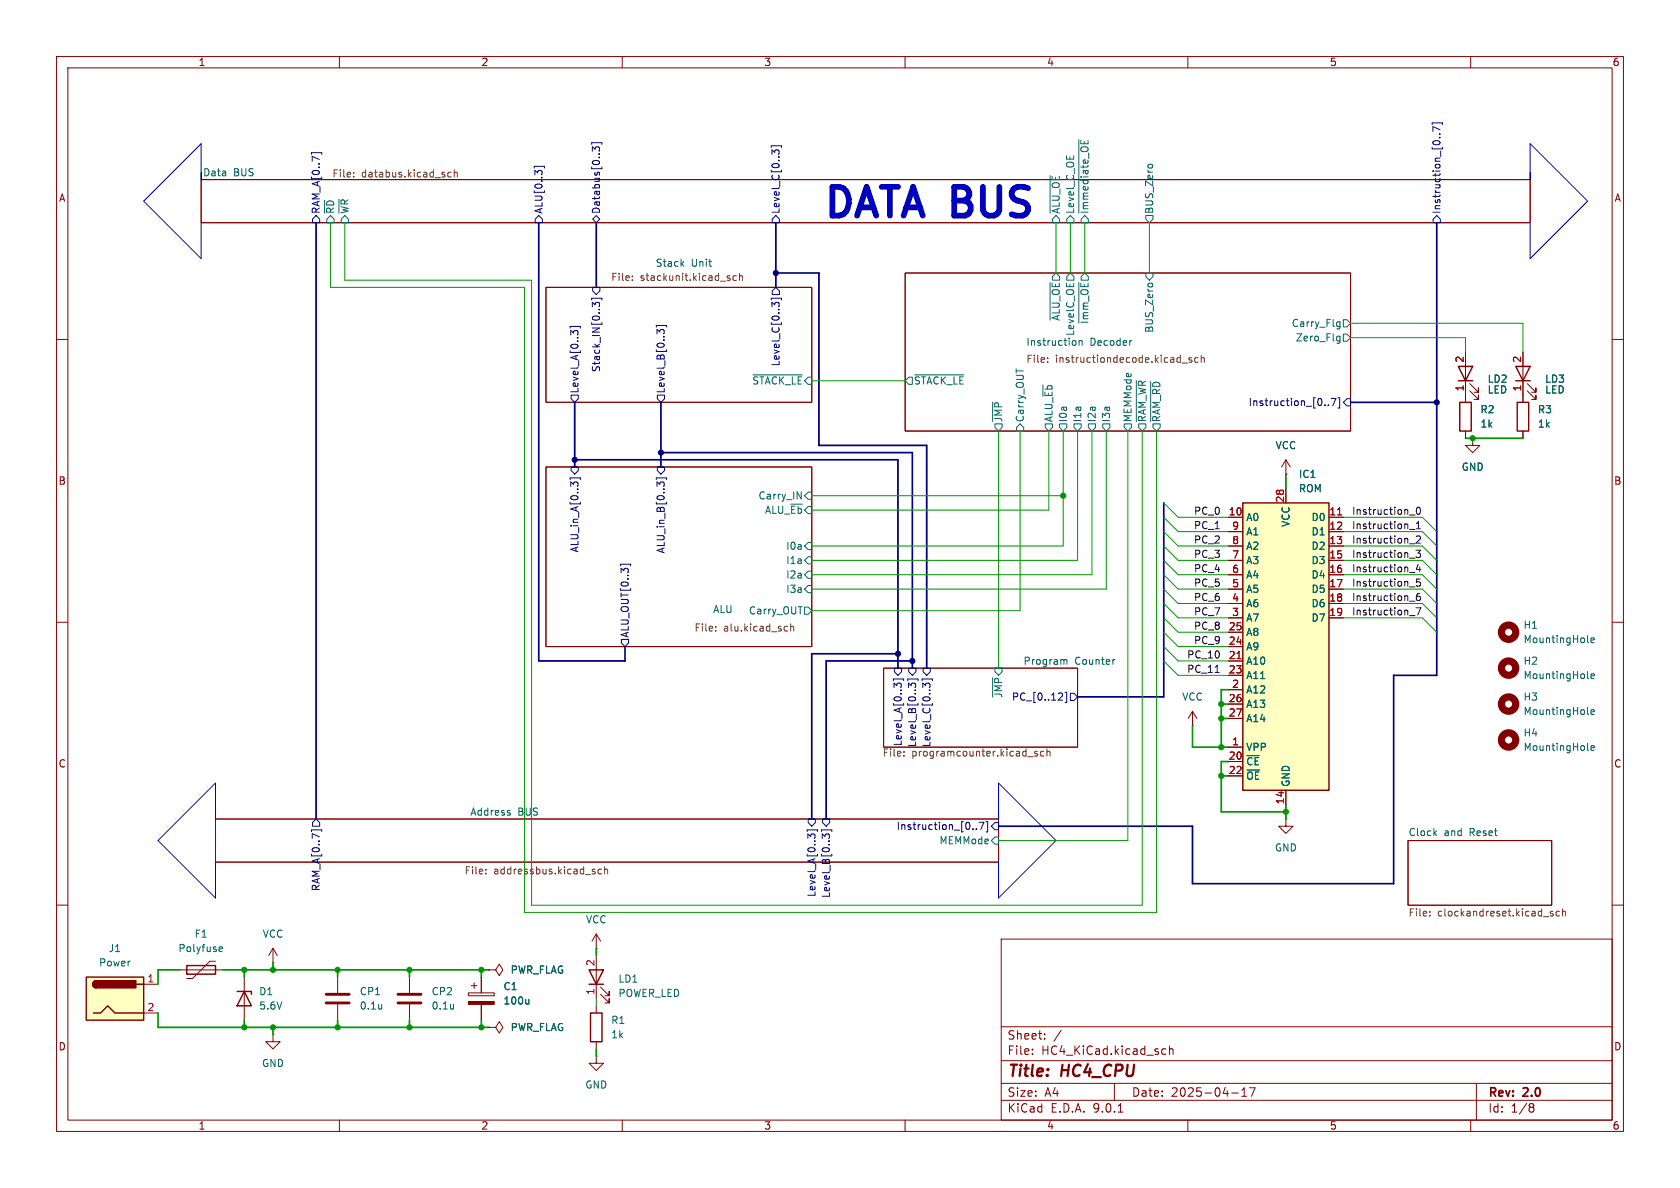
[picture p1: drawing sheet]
<svg xmlns="http://www.w3.org/2000/svg" width="297mm" height="210mm" viewBox="0 0 297 210" stroke-linecap="round" stroke-linejoin="round" font-family="sans-serif">
<g fill="none" stroke="#840000" stroke-width=".18">
<path d="M10 10h277v190h-277zM12 12h273v186h-273zM60 10v2M110 10v2M160 10v2M210 10v2M260 10v2M35.6 31.8h234.9v7.6h-234.9zM96.5 50.8h47v20.3h-47zM160 48.3h78.8v27.9h-78.8zM10 60h2M259.1 62.2v8.9"/>
<path d="M259.1 76.2v1.3M259.8 69.1l1.6 1.5v-.7v.7h-.8M259.8 67.8l1.6 1.5v-.7v.7h-.8M285 60h2M96.5 82.6h47v31.7h-47zM10 110h2M156.2 118.1h34.3v14h-34.3zM285 110h2M38.1 144.8h138.4v7.6h-138.4zM248.9 148.6h25.4v11.4h-25.4zM10 160h2M59.7 172.7v2.8"/>
<path d="M59.7 177.5v2.8M82.8 175.5h4.6v.5h-4.6zM83.3 174.2h1M83.8 173.7v1.1M85.1 172.7v2.8M85.1 177.5v2.8M86.4 171.5h1.2l.7-1.1 .6 1.1-.6 1-.7-1M86.4 171.5h.1M177 166h108v32h-108zM285 160h2M60 198v2M86.4 181.6h1.2l.7-1 .6 1-.6 1-.7-1"/>
<path d="M86.4 181.6h.1M110 198v2M160 198v2M177 194.5h108M177 191.5h108M177 187.5h108M177 181.5h108M182.5 186.3v.1M182.5 185.5v.1M184.7 183.6v.1M184.7 182.8v.1M187.6 182.1l-1.3 2"/>
<path d="M197 191.5v3M197.7 196.6h.8M205.5 186.3h.6M205.5 185.5h.6M206.7 185.5l.3-.1 .3 .1 .1 .9M206.7 184.9v1.5M210 198v2M217.7 193.2h1.2M219.5 193.8h.9M219.5 192.7l.5-.4v1.5M220.9 192.3h1l-.7 1.5M260 198v2"/>
<path d="M261 191.5v6.5M270.6 195.1l.4 .1 .2 .2-.3 .3M270.6 195.7h.3M270.9 195.7l.2 .2 .1 .4-.2 .2-.4 .1"/>
</g>
<g fill="none" stroke="#000084" stroke-width=".18">
<path d="M55.1 27.3v-.3h1.8v.3M55.9 38.1l.6 .6v.7h-1.3v-.7zM94.4 29.7v-.3h1.9v.3M95.2 38.1l.7 .6v.7h-1.3v-.7zM104.6 25.5v-.3h1.8v.3M104.7 26.7v-.7l.5 .4 .1-.4h.6l.1 .2-.1 .5M104.8 38.7l.6-.6 .6 .6-.6 .7zM136.3 26.1v-.3h1.9v.3M137.2 38.1l.6 .6v.7h-1.3v-.7zM137.7 27.1v-.4l-.2-.2-.4 .1-.1 .3-.5-.4v.8M253.2 22v-.3h1.8v.3M253.4 38.7l.6-.6 .6 .6v.7h-1.2z"/>
<path d="M254.5 24.3h.1M254.5 23.7h.1M254.6 22.9l-1.3-.5v.8M100.8 58v-.3h1.8v.3M102.2 59v-.3l-.3-.3-.4 .1-.1 .4-.5-.5v.8M104.6 53v-.3h1.8v.3M104.7 54.2v-.8l.5 .5 .1-.4h.6l.1 .2-.1 .5M104.8 50.8h1.2v.6l-.6 .7-.6-.7zM116 57.8v-.3h1.8v.3M117.4 58.9v-.4l-.2-.2h-.4l-.2 .4-.5-.4v.7M136.3 53v-.3h1.9v.3M137.2 50.8l.6 .6v.7h-1.3v-.7z"/>
<path d="M137.7 54.1v-.4l-.2-.3-.4 .1-.1 .4-.5-.5v.8M101 69.9h1.2v.6l-.6 .6-.6-.6zM116.2 69.9h1.3v.6l-.7 .6-.6-.6zM234.2 71.6v.1M234.8 71.6v.1M235.3 70.4h.9l-.6 1.3M236.5 70.3h.3v1.8h-.3M238.1 70.5h.7v1.3h-.7l-.6-.7zM100.8 84.8v-.3h1.8v.3M101 82.6h1.2v.6l-.6 .6-.6-.6zM101.4 85.6l-.5-.4v.8M101.4 85.4l.2-.2h.3l.3 .2"/>
<path d="M116 84.8v-.3h1.8v.3M116.2 82.6h1.3v.6l-.7 .6-.6-.6zM117.4 85.8v-.4l-.2-.2-.4 .1-.2 .3-.5-.4v.8M109.7 100v-.3h1.8v.3M109.9 113h1.2v.7l-.6 .6-.6-.6zM158.1 118.1h1.3v.6l-.7 .7-.6-.7zM160.7 118.1h1.2v.6l-.6 .7-.6-.7zM163.2 118.1h1.3v.6l-.7 .7-.6-.7zM157.9 120.3v-.3h1.9v.3M159.3 121.4v-.4l-.2-.2h-.4l-.2 .4-.4-.4v.7M160.5 120.3v-.3h1.8v.3M161.9 121.4v-.4l-.3-.2h-.4l-.1 .4-.5-.4v.7"/>
<path d="M163 120.3v-.3h1.8v.3M164.4 121.4v-.4l-.2-.2h-.5l-.1 .4-.5-.4v.7M187.6 122.5l.3 .2-.1 .3-.7 .8h.8M188.3 122.4h.3v1.8h-.3M189.2 122.6h.7l.6 .6-.6 .6h-.7zM55.1 147v-.3h1.8v.3M55.9 144.8l.6 .6v.7h-1.3v-.7zM142.7 147v-.3h1.8v.3M142.9 144.8h1.2v.6l-.6 .7-.6-.7zM144.1 148v-.3l-.3-.3-.4 .1-.1 .4-.5-.5v.8M145.2 147v-.3h1.9v.3M145.4 144.8h1.3v.6l-.7 .7-.6-.7z"/>
<path d="M146.6 148v-.3l-.2-.3-.4 .1-.2 .4-.4-.5v.8M172 146.5v.1M172.6 146.5v.1M173.1 145.4h.8l-.5 1.2M174.3 145.2h.3v1.9h-.3M175.9 145.4h.6v1.3h-.6l-.6-.6z"/>
</g>
<g fill="none" stroke="#006464" stroke-width=".18">
<path d="M58.4 38.1l.7 .6v.7h-1.3v-.7zM61 38.1l.6 .6v.7h-1.3v-.7zM185.6 31v6.7M186.7 38.1l.6 .6v.7h-1.2v-.7zM189.2 38.1l.7 .6v.7h-1.3v-.7zM190.7 24.7v13M191.8 38.1l.6 .6v.7h-1.3v-.7zM202.6 38.1h1.2v.6l-.6 .7-.6-.7zM203.1 29.1h.6M120.5 46.6l.4 .5M120.9 46.2l-.5 .5M185.6 49.9v6.7"/>
<path d="M189.2 48.3l.7 .6v.6h-1.3v-.6zM190.7 49.9v7.2M202.6 48.3h1.2v.6l-.6 .6-.6-.6zM203.1 50.1h.6M236.5 56.9h.4M236.5 59.4l.4 .1M236.9 56.9v1l-.1 .2-.3 .1M236.9 59.4v1.1l-.1 .1-.3 .1M236.9 57.7h-.4M237.5 56.5h.6l.7 .7-.7 .6h-.6zM237.5 59.1h.6l.7 .6-.7 .6h-.6zM133.1 66.3h8.7"/>
<path d="M160.7 66.7h.6v1.2h-.6l-.7-.6zM161.7 66.3h8.7M175.5 71.1v3.4M175.9 74.9h1.3v.7l-.7 .6-.6-.6zM180.3 74.9l.7 .7v.6h-1.3v-.6zM184.4 68.1v2M184.8 74.9h1.3v.7l-.7 .6-.6-.6zM187.3 74.9h1.3v.7l-.6 .6-.7-.6zM189.9 74.9h1.2v.7l-.6 .6-.6-.6zM190 60.2l.2 .2v.4l-.2 .3M190.8 60.3l.2-.1 .3 .1v.8M190.8 60.2v.9"/>
<path d="M192.4 74.9h1.3v.7l-.7 .6-.6-.6zM194.9 74.9h1.3v.7l-.6 .6-.7-.6zM198.8 74.9h1.2v.7l-.6 .6-.6-.6zM200 60.2h.1M200.9 67.3v7.2M201.3 74.9h1.3v.7l-.7 .6-.6-.6zM203.4 67.4v7.1M203.8 74.9h1.3v.7l-.6 .6-.7-.6zM236.9 60.2l-.4 .1M139.8 89.1h2M140.9 86.9l.7 1.3v-1.3M142.9 87h.6v1.3h-.6l-.7-.7z"/>
<path d="M142.9 98.4h.6v1.3h-.6l-.7-.6zM142.9 95.9h.6v1.3h-.6l-.7-.7zM142.2 107.3h.7l.6 .7-.6 .6h-.7zM142.9 101h.6v1.2h-.6l-.7-.6zM142.9 103.5h.6v1.3h-.6l-.7-.7zM175.5 119.8v3.4M188.1 116.8l.2-.2 .3 .1v.7M197.1 116.6l-.2 .1M280.7 113.4l.1 .2M281.3 113.2l.6-.1-.1-.3h-.4l-.1 .1v.6h.5M280.7 126.1l.1 .2M281.3 125.9l.6-.1-.1-.3h-.4l-.1 .1v.6h.5"/>
<path d="M90.1 143.7l.1 .2-.1 .2M90.1 143.3h.1M175.3 148.6l.6-.6h.6v1.2h-.6zM253.6 147.2l.4 .5M254 146.9l-.5 .5M67.5 177.5v.9M67.5 178.3h-.1M93.5 176.6v.9M93.5 177.4l-.2 .1"/>
</g>
<g fill="none" stroke="#725600" stroke-width=".18">
<path d="M62.5 31.2v.1M62.5 30.5v.1M79.8 30.5l-.4-.1-.2 .3 .1 .5h.5M80.3 30.6l.2-.2 .3 .1v.8M80.3 30v1.3M111.8 49.5v.1M111.8 48.8v.1M128.9 49.2l.2 .1-.2 .3M128.9 48.7l.1 .1M130.2 48.8l-.4-.1-.2 .3 .1 .5h.5M130.7 48.9l.2-.2 .3 .1 .1 .8M130.7 48.3v1.3"/>
<path d="M185.2 63.9v.2M185.2 63.3v.1M209 64.2h.9M210.7 63.3l-.3-.1-.2 .2v.2l.5 .1v.3h-.5M211.8 63.3l-.3-.1-.3 .3 .1 .5h.5M212.4 63.3l.1-.1 .3 .1 .1 .8M212.4 62.8v1.3M126.5 111.4v.2M126.5 110.8v.1M139.1 110.7l.1 .1M139.2 111.5l-.1 .1M139.8 110.3v1.3"/>
<path d="M139.8 110.8l.2-.1 .3 .1v.8M159.8 133.5v.2M159.8 132.9v.1M181.7 133.8h1M183.4 132.9l-.3-.1-.2 .2 .1 .2 .4 .1v.3h-.5M184.5 132.9l-.3-.1-.3 .3 .2 .5h.4M185.1 132.9l.2-.1 .3 .1v.8M185.1 132.4v1.3M85.9 154.4v.1M85.9 153.7v.1M106.3 153.7l-.3-.1-.3 .3 .1 .5h.5M106.9 153.8l.2-.2 .3 .1v.8"/>
<path d="M106.9 153.2v1.3M252.8 161.8v.1M252.8 161.1v.2M274.5 161.1h-.3l-.1 .2v.1l.4 .2v.3h-.4M275.7 161.1h-.4l-.2 .2 .1 .6h.5M276.2 161.2l.2-.1h.3l.1 .8M276.2 160.7v1.2"/>
</g>
<path d="M82.8 177h4.6v.5h-4.6z" fill="#840000" stroke="#840000" stroke-width=".18"/>
<path d="M57.7 175.8h4M57.7 177.3h4" fill="none" stroke="#840000" stroke-width=".51"/>
<g fill="none" stroke="#840000" stroke-width="1.3">
<circle cx="266.7" cy="111.8" r="1.27"/>
<circle cx="266.7" cy="124.5" r="1.27"/>
</g>
<path d="M257.8 64.8h2.5l-1.2 2.5zM257.8 67.3h2.5M258.1 71.1h2v5.1h-2z" fill="none" stroke="#840000" stroke-width=".25"/>
<path d="M219.7 88.9h15.2v50.8h-15.2z" fill="#ffffc2"/>
<path d="M219.7 88.9h15.2v50.8h-15.2zM33 170.7h5.1v1.5h-5.1zM104.1 171.5h2.6l-1.3 2.5zM104.1 174h2.6" fill="none" stroke="#840000" stroke-width=".25"/>
<g fill="none" stroke="#840000" stroke-width=".18">
<path d="M217.2 91.4h2.5M217.2 94h2.5M217.2 96.5h2.5M217.2 99.1h2.5M227.3 83.8h.1M227.3 81.3v2.5M227.3 86.4v2.5M227.3 81.3l-.7 1.3M227.3 81.3l.8 1.3M234.9 91.4h2.6M234.9 94h2.6M234.9 96.5h2.6"/>
<path d="M234.9 99.1h2.6M217.2 101.6h2.5M217.2 104.1h2.5M217.2 106.7h2.5M217.2 109.2h2.5M217.2 111.8h2.5M217.2 114.3h2.5M217.2 116.8h2.5M217.2 119.4h2.5M234.9 101.6h2.6M234.9 104.1h2.6M234.9 106.7h2.6"/>
<path d="M234.9 109.2h2.6M210.8 128.3h.1M210.8 125.7l-.7 1.3M210.8 125.7l.8 1.3M210.8 125.7v2.6M217.2 121.9h2.5M217.2 124.5h2.5M217.2 127h2.5M217.2 132.1h2.5M217.2 134.6h2.5M217.2 137.2h2.5M227.3 139.7v2.5"/>
<path d="M31.7 171.5h7.7M38.1 169.9h-1l-3.1 3.1h-1M72.4 172.7v2.8M72.4 177.5v2.8M105.4 168.9v7.6M106.2 175.8l1.5 1.5v-.8v.8h-.8M106.2 174.5l1.5 1.5v-.7v.7h-.8M48.3 182.9v1.3h1.2l-1.2 1.2-1.3-1.2h1.3M48.3 182.9h.1"/>
</g>
<path d="M236.5 91h.7M218.7 116.4h.7" fill="none" stroke="#a90000" stroke-width=".18"/>
<path d="M70.4 175.8h4M70.4 177.3h4" fill="none" stroke="#840000" stroke-width=".51"/>
<path d="M280.7 119.8l.1 .2M281.3 119.5l.6-.1-.1-.2-.4-.1-.1 .2v.6h.5M280.7 132.5l.1 .2M281.3 132.2l.6-.1-.1-.2-.4-.1-.1 .2v.6h.5M38.7 168l.2 .2h.4M38.7 167.6l.2-.2h.3l.1 .2v.1l-.6 .1M80.2 177.5v.9M80.2 178.3h-.1" fill="none" stroke="#006464" stroke-width=".18"/>
<g fill="none" stroke="#840000" stroke-width="1.3">
<circle cx="266.7" cy="118.1" r="1.27"/>
<circle cx="266.7" cy="130.8" r="1.27"/>
</g>
<path d="M15.2 172.7h10.2v7.6h-10.2z" fill="#ffffc2"/>
<path d="M268 64.8h2.5l-1.3 2.5zM268 67.3h2.5M268.2 71.1h2.1v5.1h-2.1zM15.2 172.7h10.2v7.6h-10.2zM16.5 179.1h1.3l1.2-1.3 1.3 1.3h5.1M17 173.4a.64 .64 0 0 0-.6 .6 .64 .64 0 0 0 .6 .6M24.1 174h1.3M41.9 175.3h2.5v.5M43.2 175.3l1.2 2.5h-2.5zM104.4 179.1h2v5.1h-2z" fill="none" stroke="#840000" stroke-width=".25"/>
<g fill="#840000" stroke="#840000" stroke-width=".25">
<path d="M16.6 173.5l.4-.1v1.2a.63 .63 0 0 1-.6-.4 .63 .63 0 0 1 .2-.7z"/>
<path d="M17 173.4h7v1.2h-7z"/>
</g>
<g fill="none" stroke="#840000" stroke-width=".18">
<path d="M259.1 62.2v2.6M259.1 67.3v3.8M259.1 76.2v1.3M260.3 77.5v1.2h1.3l-1.3 1.3-1.2-1.3h1.2M260.3 77.5h.1M269.2 62.2v8.9M269.2 76.2v1.3M270 69.1l1.5 1.5v-.7v.7h-.7M270 67.8l1.5 1.5v-.7v.7h-.7M217.2 91.4h2.5M217.2 94h2.5M217.2 96.5h2.5"/>
<path d="M217.2 99.1h2.5M227.3 83.8h.1M227.3 86.4v2.5M234.9 91.4h2.6M234.9 94h2.6M234.9 96.5h2.6M234.9 99.1h2.6M217.2 101.6h2.5M217.2 104.1h2.5M217.2 106.7h2.5M217.2 109.2h2.5M217.2 111.8h2.5"/>
<path d="M217.2 114.3h2.5M217.2 116.8h2.5M217.2 119.4h2.5M234.9 101.6h2.6M234.9 104.1h2.6M234.9 106.7h2.6M234.9 109.2h2.6M217.2 121.9h2.5M217.2 124.5h2.5M217.2 127h2.5M217.2 132.1h2.5M217.2 134.6h2.5"/>
<path d="M217.2 137.2h2.5M227.3 139.7v2.5M227.3 144.8v1.3h1.3l-1.3 1.2-1.2-1.2h1.2M227.3 144.8h.1M25.4 174h2.5M25.4 179.1h2.5M43.2 172.7v7.6M48.3 170.2h.1M48.3 167.6l-.8 1.3M48.3 167.6l.7 1.3M48.3 167.6v2.6M85.1 172.7v2.8"/>
<path d="M85.1 177.5v2.8M86.4 171.5h.1M105.4 167.6h.1M105.4 165.1v2.5M105.4 177.8v1.3M105.4 165.1l-.8 1.3M105.4 165.1l.8 1.3M86.4 181.6h.1M105.4 186.7v1.3h1.3l-1.3 1.2-1.3-1.2h1.3M105.4 186.7h.1M105.4 184.2v1.2"/>
</g>
<g fill="none" stroke="#0f0f0f" stroke-width=".18">
<path d="M249.2 98.7h1M249.2 96.1h1M249.2 93.6h1M249.2 91h1M250.3 97.3h.8l-.4 .5 .4 .1v.5l-.2 .1-.6-.1M250.4 94.9l.5-.2 .2 .4-.8 .9h.8M250.4 93.5h.7M250.4 92.6l.4-.4v1.3M250.5 89.8l.2-.1a.68 .68 0 0 1 .4 .6 .68 .68 0 0 1-.4 .6l-.2-.1-.1-.4zM250.7 99.8l-.3 .9h.8M214.8 118.9h.8M249.2 108.8h1"/>
<path d="M249.2 101.2h1M249.2 106.3h1M249.2 103.7h1M250.3 107.4h.9l-.6 1.3M251 104.9l-.4 .1a.86 .86 0 0 0 0 1.2l.5-.2v-.4l-.2-.2h-.4l-.1 .2M251 100.2v.9M251.1 102.4h-.6l-.1 .6 .2-.2 .4 .1 .1 .2v.4l-.2 .1-.5-.1"/>
</g>
<path d="M35.6 31.8v-6.4l-10.2 10.2 10.2 10.1v-6.3M270.5 31.8v-6.4l10.2 10.2-10.2 10.1v-6.3M38.1 144.8v-6.4l-10.2 10.2 10.2 10.2v-6.4M176.5 144.8v-6.4l10.2 10.2-10.2 10.2v-6.4" fill="none" stroke="#0000c2" stroke-width=".18"/>
<g fill="none" stroke="#000084" stroke-width=".3">
<path d="M55.9 39.4v105.4M95.2 39.4v77.4h15.3v-2.5M105.4 39.4v11.4M137.2 39.4v11.4M254 39.4v80h-7.6v36.8h-35.6v-10.1h-34.3M137.2 48.3h7.6v30.4h19v39.4M101.6 71.1v11.5M116.8 71.1v11.5M238.8 71.1h15.2M101.6 81.3h57.1v36.8M116.8 80h44.5v38.1M205.7 88.9v34.3h-15.2"/>
<path d="M158.7 115.6h-15.2v29.2M161.3 116.8h-15.3v28"/>
</g>
<g fill="none" stroke="#009600" stroke-width=".18">
<path d="M58.4 39.4v11.4h34.3v110.5h111.8v-85.1M61 39.4v10.1h33v110.5h107.9v-83.8M186.7 39.4v8.9M189.2 39.4v8.9M191.8 39.4v8.9M203.2 39.4v8.9M238.8 57.2h30.4v5M238.8 59.7h20.3v2.5M143.5 67.3h16.5M176.5 76.2v41.9M180.3 76.2v31.8h-36.8M185.4 76.2v14h-41.9"/>
<path d="M188 76.2v20.3h-44.5M190.5 76.2v22.9h-47M193 76.2v25.4h-49.5M195.6 76.2v27.9h-52.1M199.4 76.2v72.4h-22.9M143.5 87.6h44.5M205.7 96.5l2.6 2.6h8.9M205.7 88.9l2.6 2.5h8.9M205.7 91.4l2.6 2.6h8.9M205.7 99.1l2.6 2.5h8.9M205.7 94l2.6 2.5h8.9M237.5 99.1h14l2.5 2.5"/>
<path d="M237.5 91.4h14l2.5 2.6M237.5 94h14l2.5 2.5M237.5 96.5h14l2.5 2.6M205.7 104.1l2.6 2.6h8.9M205.7 106.7l2.6 2.5h8.9M205.7 101.6l2.6 2.5h8.9M205.7 116.8l2.6 2.6h8.9M205.7 114.3l2.6 2.5h8.9M205.7 111.8l2.6 2.5h8.9M205.7 109.2l2.6 2.6h8.9M237.5 106.7h14l2.5 2.5M237.5 109.2h14l2.5 2.6"/>
<path d="M237.5 104.1h14l2.5 2.6M237.5 101.6h14l2.5 2.5M105.4 176.5v1.3"/>
</g>
<g fill="none" stroke="#009600" stroke-width=".3">
<path d="M259.1 77.5h10.1M227.3 83.8v2.6M210.8 128.3v3.8h6.4M215.9 124.5h1.3M215.9 127h1.3M215.9 137.2h1.3M217.2 121.9h-1.3v10.2M217.2 134.6h-1.3v8.9h11.4M227.3 142.2v2.6M27.9 179.1v2.5h58.5M31.7 171.5h-3.8v2.5M39.4 171.5h47"/>
<path d="M43.2 171.5v1.2M48.3 170.2v1.3M59.7 171.5v1.2M72.4 171.5v1.2M85.1 171.5v1.2M105.4 167.6v1.3M43.2 180.3v1.3M48.3 181.6v1.3M59.7 180.3v1.3M72.4 180.3v1.3M85.1 180.3v1.3M105.4 185.4v1.3"/>
</g>
<path d="M236.5 91h.7M218.7 116.4h.7" fill="none" stroke="#a90000" stroke-width=".18"/>
<path d="M93.5 176.6v.9M93.5 177.4l-.2 .1" fill="none" stroke="#006464" stroke-width=".18"/>
<g fill="#009600" stroke="#009600" stroke-width=".18">
<circle cx="260.3" cy="77.5" r=".46"/>
<circle cx="188" cy="87.6" r=".46"/>
<circle cx="227.3" cy="143.5" r=".46"/>
<circle cx="215.9" cy="127" r=".46"/>
<circle cx="215.9" cy="124.5" r=".46"/>
<circle cx="215.9" cy="132.1" r=".46"/>
<circle cx="215.9" cy="137.2" r=".46"/>
<circle cx="59.7" cy="171.5" r=".46"/>
<circle cx="72.4" cy="171.5" r=".46"/>
<circle cx="72.4" cy="181.6" r=".46"/>
<circle cx="59.7" cy="181.6" r=".46"/>
<circle cx="85.1" cy="171.5" r=".46"/>
<circle cx="85.1" cy="181.6" r=".46"/>
<circle cx="43.2" cy="181.6" r=".46"/>
<circle cx="48.3" cy="171.5" r=".46"/>
<circle cx="43.2" cy="171.5" r=".46"/>
<circle cx="48.3" cy="181.6" r=".46"/>
</g>
<g fill="#000084" stroke="#000084" stroke-width=".18">
<circle cx="254" cy="71.1" r=".46"/>
<circle cx="116.8" cy="80" r=".46"/>
<circle cx="158.7" cy="115.6" r=".46"/>
<circle cx="161.3" cy="116.8" r=".46"/>
<circle cx="101.6" cy="81.3" r=".46"/>
<circle cx="137.2" cy="48.3" r=".46"/>
</g>
<text font-size="7.1" fill="#0000c2" x="144.9" y="39.9">DATA BUS</text>
<g font-size="2.8" fill="#840000">
<text x="178" y="190.9">Title:</text>
<text x="187.7" y="190.9">HC4_CPU</text>
</g>
<g font-size="2.1" fill="#840000">
<text x="178" y="184">Sheet:</text>
<text x="178" y="186.7">File:</text>
<text x="184.1" y="186.7">HC4_KiCad.kicad_sch</text>
<text x="178" y="196.9">KiCad</text>
<text x="178" y="194.1">Size:</text>
<text x="184.7" y="194.1">A4</text>
<text x="185.7" y="196.9">E.D.A.</text>
<text x="193.3" y="196.9">9.0.1</text>
<text x="200" y="194.1">Date:</text>
<text x="207" y="194.1">2025-04-17</text>
<text x="263" y="194.3">Rev:</text>
<text x="263" y="196.9">Id:</text>
<text x="267.1" y="196.9">1/8</text>
<text x="269.4" y="194.3">2.0</text>
</g>
<g font-size="1.8" fill="#840000">
<text x="35" y="11.9">1</text>
<text x="85" y="11.9">2</text>
<text x="135" y="11.9">3</text>
<text x="185" y="11.9">4</text>
<text x="235" y="11.9">5</text>
<text x="285" y="11.9">6</text>
<text x="10.3" y="35.9">A</text>
<text x="285.3" y="35.9">A</text>
<text x="10.3" y="85.9">B</text>
<text x="285.3" y="85.9">B</text>
<text x="10.3" y="135.9">C</text>
<text x="285.3" y="135.9">C</text>
<text x="10.3" y="185.9">D</text>
<text x="285.3" y="185.9">D</text>
<text x="35" y="199.9">1</text>
<text x="85" y="199.9">2</text>
<text x="135" y="199.9">3</text>
<text x="185" y="199.9">4</text>
<text x="235" y="199.9">5</text>
<text x="285" y="199.9">6</text>
</g>
<text font-size="1.8" fill="#0000c2" x="35.8" y="31.2">Data</text>
<g font-size="1.8" fill="#006464">
<text x="41.3" y="31.2">BUS</text>
<text x="56.7" y="37.9" transform="rotate(-90 56.7 37.9)">RAM_A[0..7]</text>
<text x="59.3" y="37.9" transform="rotate(-90 59.3 37.9)">~{RD}</text>
<text x="61.8" y="37.9" transform="rotate(-90 61.8 37.9)">~{WR}</text>
<text x="187.6" y="37.9" transform="rotate(-90 187.6 37.9)">~{ALU_OE}</text>
<text x="190.1" y="37.9" transform="rotate(-90 190.1 37.9)">Level_C_OE</text>
<text x="192.6" y="37.9" transform="rotate(-90 192.6 37.9)">~{Immediate_OE}</text>
<text x="204.1" y="37.9" transform="rotate(-90 204.1 37.9)">BUS_Zero</text>
<text x="115.8" y="47.2">Stack</text>
<text x="122.2" y="47.2">Unit</text>
<text x="187.6" y="56.8" transform="rotate(-90 187.6 56.8)">~{ALU_OE}</text>
<text x="190.1" y="59.5" transform="rotate(-90 190.1 59.5)">LevelC_OE</text>
<text x="192.6" y="57.4" transform="rotate(-90 192.6 57.4)">~{Imm_OE}</text>
<text x="204.1" y="58.9" transform="rotate(-90 204.1 58.9)">BUS_Zero</text>
<text x="228.3" y="58">Carry_Flg</text>
<text x="181.4" y="61.2">Instruction</text>
<text x="192.7" y="61.2">Decoder</text>
<text x="229" y="60.6">Zero_Flg</text>
<text x="132.9" y="68.2">~{STACK_LE}</text>
<text x="161.5" y="68.2">~{STACK_LE}</text>
<text x="262.9" y="69.8">LED</text>
<text x="262.9" y="67.9">LD2</text>
<text x="273.1" y="69.8">LED</text>
<text x="273.1" y="67.9">LD3</text>
<text x="177.4" y="74.7" transform="rotate(-90 177.4 74.7)">~{JMP}</text>
<text x="181.2" y="74.7" transform="rotate(-90 181.2 74.7)">Carry_OUT</text>
<text x="186.3" y="74.7" transform="rotate(-90 186.3 74.7)">ALU_~{Eb}</text>
<text x="188.8" y="74.7" transform="rotate(-90 188.8 74.7)">I0a</text>
<text x="191.4" y="74.7" transform="rotate(-90 191.4 74.7)">I1a</text>
<text x="193.9" y="74.7" transform="rotate(-90 193.9 74.7)">I2a</text>
<text x="196.4" y="74.7" transform="rotate(-90 196.4 74.7)">I3a</text>
<text x="200.3" y="74.7" transform="rotate(-90 200.3 74.7)">MEMMode</text>
<text x="202.8" y="74.7" transform="rotate(-90 202.8 74.7)">~{RAM_WR}</text>
<text x="205.3" y="74.7" transform="rotate(-90 205.3 74.7)">~{RAM_RD}</text>
<text x="261.6" y="73.3">R2</text>
<text x="261.6" y="75.8">1k</text>
<text x="271.8" y="73.3">R3</text>
<text x="271.8" y="75.8">1k</text>
<text x="225.4" y="79.6">VCC</text>
<text x="258.3" y="83.4">GND</text>
<text x="134" y="88.5">Carry_IN</text>
<text x="229.5" y="84.7">IC1</text>
<text x="229.5" y="87.2">ROM</text>
<text x="135.1" y="91">ALU_~{Eb}</text>
<text x="220.2" y="92.3">A0</text>
<text x="220.2" y="94.8">A1</text>
<text x="228.2" y="93.2" transform="rotate(-90 228.2 93.2)">VCC</text>
<text x="231.8" y="92.3">D0</text>
<text x="231.8" y="94.8">D1</text>
<text x="138.9" y="99.9">I1a</text>
<text x="138.9" y="97.4">I0a</text>
<text x="220.2" y="97.4">A2</text>
<text x="220.2" y="99.9">A3</text>
<text x="231.8" y="97.4">D2</text>
<text x="231.8" y="99.9">D3</text>
<text x="138.9" y="102.5">I2a</text>
<text x="138.9" y="105">I3a</text>
<text x="220.2" y="102.5">A4</text>
<text x="220.2" y="105">A5</text>
<text x="220.2" y="107.5">A6</text>
<text x="231.8" y="102.5">D4</text>
<text x="231.8" y="105">D5</text>
<text x="231.8" y="107.5">D6</text>
<text x="126" y="108.5">ALU</text>
<text x="132.3" y="108.8">Carry_OUT</text>
<text x="220.2" y="110.1">A7</text>
<text x="220.2" y="112.6">A8</text>
<text x="231.8" y="110.1">D7</text>
<text x="269.2" y="111.4">H1</text>
<text x="269.2" y="113.9">MountingHole</text>
<text x="180.8" y="117.6">Program</text>
<text x="190" y="117.6">Counter</text>
<text x="220.2" y="115.2">A9</text>
<text x="220.2" y="117.7">A10</text>
<text x="269.2" y="117.7">H2</text>
<text x="177.4" y="123.5" transform="rotate(-90 177.4 123.5)">~{JMP}</text>
<text x="208.9" y="124.1">VCC</text>
<text x="220.2" y="120.2">A11</text>
<text x="220.2" y="122.8">A12</text>
<text x="220.2" y="125.3">A13</text>
<text x="269.2" y="124.1">H3</text>
<text x="269.2" y="120.2">MountingHole</text>
<text x="220.2" y="127.9">A14</text>
<text x="269.2" y="126.6">MountingHole</text>
<text x="269.2" y="130.4">H4</text>
<text x="220.2" y="132.9">VPP</text>
<text x="220.2" y="135.5">~{CE}</text>
<text x="269.2" y="132.9">MountingHole</text>
<text x="220.2" y="138">~{OE}</text>
<text x="228.2" y="139.2" transform="rotate(-90 228.2 139.2)">GND</text>
<text x="83.1" y="144.3">Address</text>
<text x="91.5" y="144.3">BUS</text>
<text x="166" y="149.5">MEMMode</text>
<text x="248.9" y="147.9">Clock</text>
<text x="255.3" y="147.9">and</text>
<text x="259.9" y="147.9">Reset</text>
<text x="225.3" y="150.7">GND</text>
<text x="34.3" y="166">F1</text>
<text x="46.3" y="166">VCC</text>
<text x="103.5" y="163.4">VCC</text>
<text x="17.4" y="171">Power</text>
<text x="19.1" y="168.5">J1</text>
<text x="31.4" y="168.5">Polyfuse</text>
<text x="90.2" y="172.3">PWR_FLAG</text>
<text x="109.2" y="173.9">LD1</text>
<text x="45.7" y="176.1">D1</text>
<text x="45.7" y="178.7">5.6V</text>
<text x="63.5" y="176.1">CP1</text>
<text x="63.5" y="178.7">0.1u</text>
<text x="76.2" y="176.1">CP2</text>
<text x="76.2" y="178.7">0.1u</text>
<text x="88.9" y="175.2">C1</text>
<text x="88.9" y="177.8">100u</text>
<text x="109.2" y="176.4">POWER_LED</text>
<text x="90.2" y="182.5">PWR_FLAG</text>
<text x="108" y="181.2">R1</text>
<text x="108" y="183.7">1k</text>
<text x="46.2" y="188.8">GND</text>
<text x="103.4" y="192.6">GND</text>
</g>
<g font-size="1.8" fill="#725600">
<text x="58.7" y="31.7">File:</text>
<text x="63.9" y="31.7">databus.kicad_sch</text>
<text x="107.9" y="50">File:</text>
<text x="113.2" y="50">stackunit.kicad_sch</text>
<text x="181.4" y="64.5">File:</text>
<text x="186.6" y="64.5">instructiondecode.kicad_sch</text>
<text x="122.7" y="112">File:</text>
<text x="127.9" y="112">alu.kicad_sch</text>
<text x="156" y="134.1">File:</text>
<text x="161.2" y="134.1">programcounter.kicad_sch</text>
<text x="82" y="154.9">File:</text>
<text x="87.3" y="154.9">addressbus.kicad_sch</text>
<text x="248.9" y="162.3">File:</text>
<text x="254.1" y="162.3">clockandreset.kicad_sch</text>
</g>
<g font-size="1.8" fill="#000084">
<text x="96.1" y="37.9" transform="rotate(-90 96.1 37.9)">ALU[0..3]</text>
<text x="106.3" y="37.9" transform="rotate(-90 106.3 37.9)">Databus[0..3]</text>
<text x="138" y="37.9" transform="rotate(-90 138 37.9)">Level_C[0..3]</text>
<text x="254.9" y="37.9" transform="rotate(-90 254.9 37.9)">Instruction_[0..7]</text>
<text x="106.3" y="65.9" transform="rotate(-90 106.3 65.9)">Stack_IN[0..3]</text>
<text x="138" y="64.9" transform="rotate(-90 138 64.9)">Level_C[0..3]</text>
<text x="102.5" y="69.7" transform="rotate(-90 102.5 69.7)">Level_A[0..3]</text>
<text x="117.7" y="69.7" transform="rotate(-90 117.7 69.7)">Level_B[0..3]</text>
<text x="220.6" y="72">Instruction_[0..7]</text>
<text x="102.5" y="97.8" transform="rotate(-90 102.5 97.8)">ALU_in_A[0..3]</text>
<text x="117.7" y="97.9" transform="rotate(-90 117.7 97.9)">ALU_in_B[0..3]</text>
<text x="111.4" y="112.8" transform="rotate(-90 111.4 112.8)">ALU_OUT[0..3]</text>
<text x="178.8" y="124.1">PC_[0..12]</text>
<text x="159.6" y="132" transform="rotate(-90 159.6 132)">Level_A[0..3]</text>
<text x="162.2" y="132.2" transform="rotate(-90 162.2 132.2)">Level_B[0..3]</text>
<text x="164.7" y="132.2" transform="rotate(-90 164.7 132.2)">Level_C[0..3]</text>
<text x="158.4" y="146.9">Instruction_[0..7]</text>
<text x="56.7" y="157.6" transform="rotate(-90 56.7 157.6)">RAM_A[0..7]</text>
<text x="144.4" y="158.7" transform="rotate(-90 144.4 158.7)">Level_A[0..3]</text>
<text x="146.9" y="158.8" transform="rotate(-90 146.9 158.8)">Level_B[0..3]</text>
</g>
<g font-size="1.8" fill="#a90000">
<text x="258.8" y="64.2" transform="rotate(-90 258.8 64.2)">2</text>
<text x="269" y="64.2" transform="rotate(-90 269 64.2)">2</text>
<text x="258.8" y="69.3" transform="rotate(-90 258.8 69.3)">1</text>
<text x="269" y="69.3" transform="rotate(-90 269 69.3)">1</text>
<text x="227.1" y="88.9" transform="rotate(-90 227.1 88.9)">28</text>
<text x="217.1" y="91.2">10</text>
<text x="217.7" y="93.7">9</text>
<text x="234.9" y="91.2">11</text>
<text x="234.9" y="93.7">12</text>
<text x="217.7" y="96.3">8</text>
<text x="217.7" y="98.8">7</text>
<text x="217.7" y="101.3">6</text>
<text x="234.9" y="96.3">13</text>
<text x="234.9" y="98.8">15</text>
<text x="234.9" y="101.3">16</text>
<text x="217.7" y="103.9">5</text>
<text x="217.7" y="106.4">4</text>
<text x="234.9" y="103.9">17</text>
<text x="234.9" y="106.4">18</text>
<text x="217.1" y="111.5">25</text>
<text x="217.7" y="109">3</text>
<text x="234.9" y="109">19</text>
<text x="217.1" y="114">24</text>
<text x="217.1" y="116.6">21</text>
<text x="217.1" y="119.1">23</text>
<text x="217.1" y="124.2">26</text>
<text x="217.7" y="121.7">2</text>
<text x="217.1" y="126.7">27</text>
<text x="217.7" y="131.8">1</text>
<text x="217.1" y="134.4">20</text>
<text x="217.1" y="136.9">22</text>
<text x="227.1" y="142.3" transform="rotate(-90 227.1 142.3)">14</text>
<text x="26" y="173.7">1</text>
<text x="105.2" y="170.9" transform="rotate(-90 105.2 170.9)">2</text>
<text x="26" y="178.8">2</text>
<text x="105.2" y="176" transform="rotate(-90 105.2 176)">1</text>
</g>
<g font-size="1.8" fill="#0f0f0f">
<text x="211" y="91.1">PC_0</text>
<text x="211" y="93.6">PC_1</text>
<text x="238.9" y="93.6">Instruction_1</text>
<text x="238.9" y="91.1">Instruction_0</text>
<text x="211" y="96.2">PC_2</text>
<text x="211" y="101.3">PC_4</text>
<text x="211" y="98.7">PC_3</text>
<text x="238.9" y="98.7">Instruction_3</text>
<text x="238.9" y="96.2">Instruction_2</text>
<text x="238.9" y="101.3">Instruction_4</text>
<text x="211" y="103.8">PC_5</text>
<text x="211" y="106.3">PC_6</text>
<text x="238.9" y="106.3">Instruction_6</text>
<text x="238.9" y="103.8">Instruction_5</text>
<text x="211" y="114">PC_9</text>
<text x="211" y="108.9">PC_7</text>
<text x="211" y="111.4">PC_8</text>
<text x="238.9" y="108.9">Instruction_7</text>
<text x="209.8" y="116.5">PC_10</text>
<text x="209.8" y="119">PC_11</text>
</g>
</svg>
